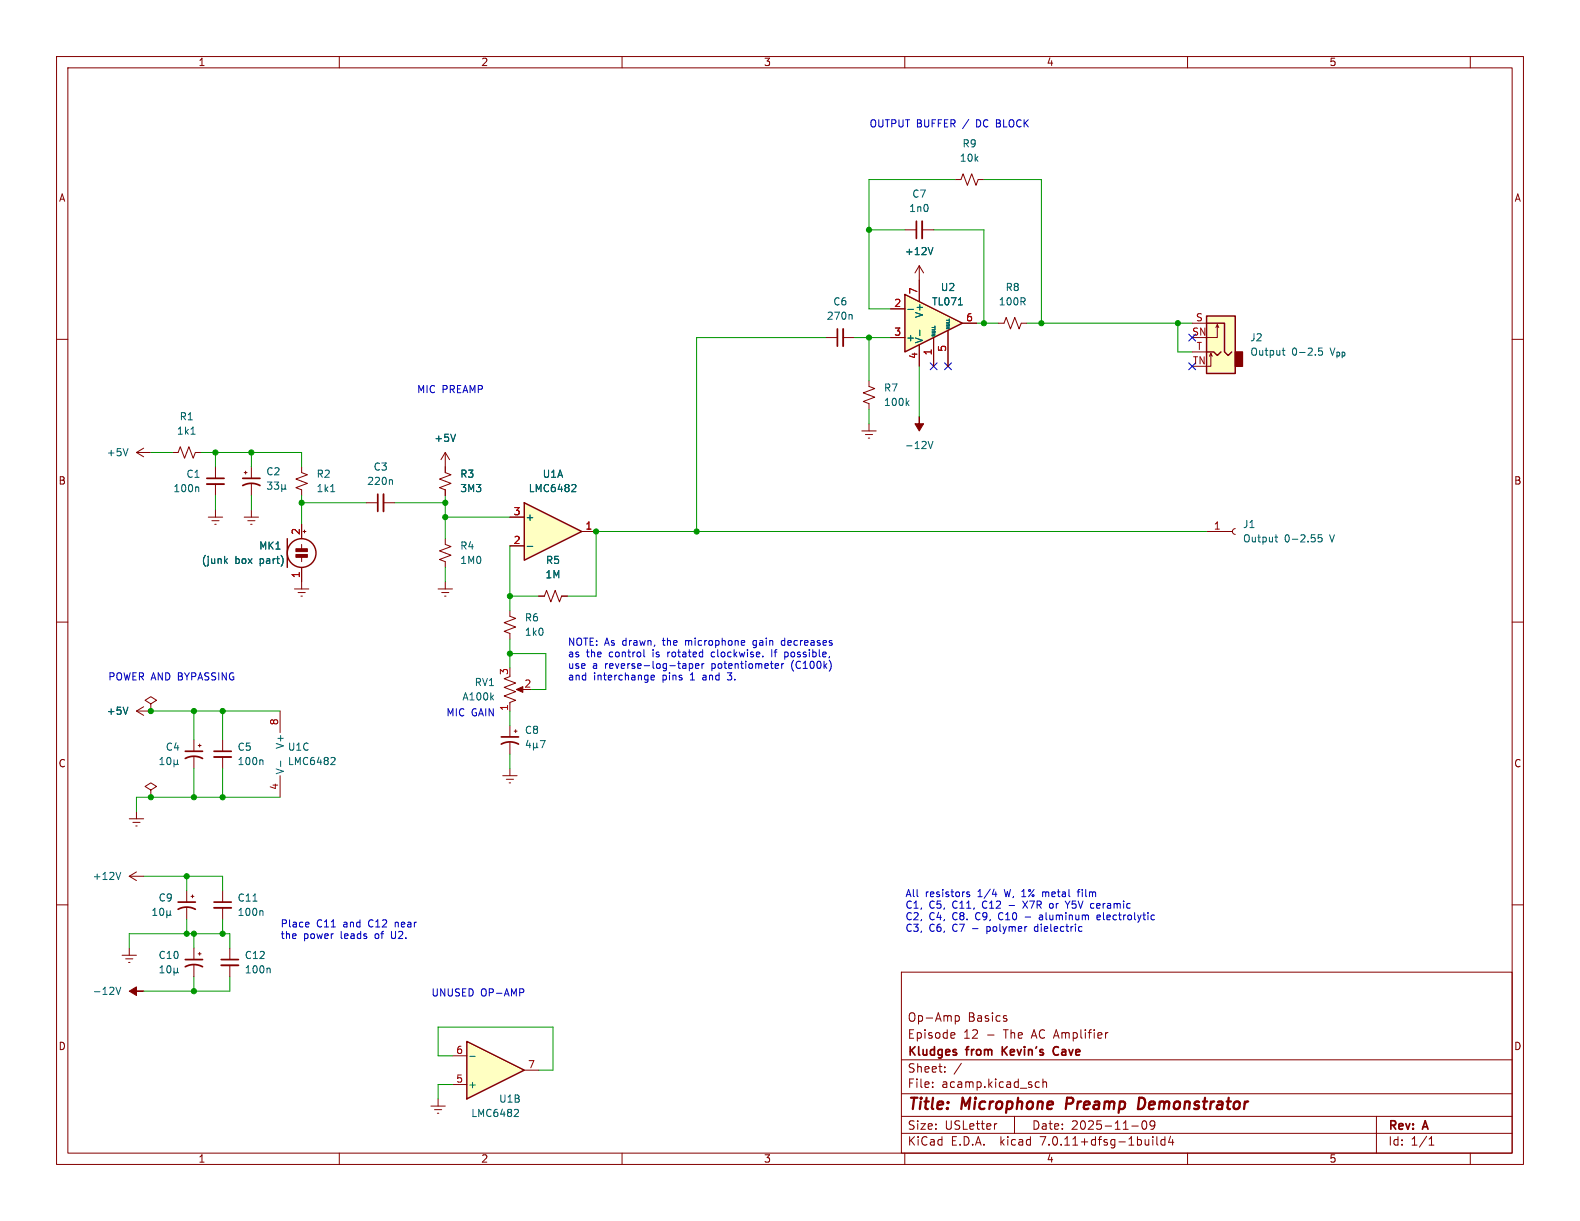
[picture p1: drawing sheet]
<svg xmlns="http://www.w3.org/2000/svg" width="279mm" height="216mm" viewBox="0 0 279 216" stroke-linecap="round" stroke-linejoin="round" font-family="sans-serif">
<g fill="none" stroke="#840000" stroke-width=".18">
<path d="M10 10h259.4v195.9h-259.4zM12 12h255.4v191.9h-255.4zM60 10v2M110 10v2M160 10v2M210 10v2M260 10v2M168.9 31.8h1l.4-1.1 .8 2.1 .7-2.1 .8 2.1 .4-1h1M10 60h2M160 40.6h2.1M163.1 40.6h2M267.4 60h2"/>
<path d="M25.4 79.2l-1.3 .8M24.1 80l1.3 .8M24.1 80h2.6M30.5 80h1l.4-1 .7 2 .8-2 .8 2 .3-1h1.1M36.8 91.4h2.6M37.5 92.1h1.2M38 92.7h.2M38.1 82.6v2M38.1 85.6v2M38.1 90.2v1.2M43.2 83.6h.5M43.2 91.4h2.5"/>
<path d="M43.4 83.3v.5M43.8 92.1h1.3M44.3 92.7h.3M44.4 82.6v2M44.4 85.6v2M44.4 90.2v1.2M53.3 82.6v1l1.1 .3-2.1 .8 2.1 .8-2.1 .7 1 .4v1M53.3 92.7v2.6M53.3 96.3v.7M53.3 98.6v.7M53.6 94h.5M53.8 93.7v.5"/>
<path d="M10 110h2M52.1 104.1h2.5M52.7 104.8h1.3M53.2 105.4h.3M53.3 100.3v3.8M90.2 119.6l-1 .4 2 .8-2 .7 2 .8-2 .8 2 .7-1 .4v1.5M267.4 110h2M34.3 130.8v2M34.3 133.9v2M35.1 131.8h.5M35.3 131.6v.5M39.4 130.8v2"/>
<path d="M39.4 133.9v2M49.5 125.7v3.8M49.5 137.2v3.8M88.9 137.2h2.5M89.5 137.8h1.3M90 138.4h.3M90.2 128.3v2M90.2 131.3v2.1M90.2 135.9v1.3M90.9 129.3h.5M91.2 129v.5M91.7 121.9h1"/>
<path d="M10 160h2M22.9 154.9l1.2 .8M22.9 154.9h2.5M24.1 154.2l-1.2 .7M33 157.5v2M33.8 158.5h.5M34 158.2v.6M267.4 160h2M33 160.5v2.1M159.4 171.9h108v32h-108zM168.9 179.6v1.5M168.9 179.7l.5-.1 .2 .3v.4l-.1 .2h-.6"/>
<path d="M177.9 179.6l.1 .1M159.4 197.4h108M159.4 193.4h108M159.4 187.4h108M164.9 192.1v.2M164.9 191.4v.1M167.1 189.4v.2M167.1 188.7v.1M168.4 182.6l.4 .1 .1 .2-.8 .2M168.8 183.5l-.4 .1M170 188l-1.3 1.9M176.3 198.7l-.3 .1"/>
<path d="M177.9 180.1l.2 .2-.2 .3M179.4 197.4v3M183.2 192.2h.6M183.2 191.4h.6M184.4 191.4l.2-.1 .4 .1 .1 .9M184.4 190.8v1.5M195.9 182.6l-.3 .1M200.1 199.1h1.2M202.1 198.3l.2-.1a.81 .81 0 0 1 .6 .6 .81 .81 0 0 1-.3 .8l-.2 .1a.81 .81 0 0 1-.3-1.4zM204.2 198.8l-.3 .3h-.3l-.2-.3 .1-.5 .4-.1 .2 .1a.99 .99 0 0 1-.3 1.4h-.3M243.4 197.4v6.5M60 203.9v2"/>
<path d="M110 203.9v2M159.4 200.4h108M160 203.9v2M203.9 201v.1M203.9 201.5v1M204.6 201v1.3l.2 .2M206 201.6l-.4-.1-.3 .3v.4l.1 .2h.6M206 201v1.5M207 200.9l-.4 1.1h1M207.4 201.5v1M210 203.9v2M252.7 202.5h.9"/>
<path d="M252.7 201.4l.4-.4v1.5M260 203.9v2"/>
</g>
<path d="M188.7 194.1l-.2 2M202.2 194.2l-.7-.1-.3 2h.5l.5-.3" fill="none" stroke="#840000" stroke-width=".4"/>
<g fill="none" stroke="#840000" stroke-width=".3">
<path d="M162.1 39.1v3.1M36.6 84.6h3M42.9 85.9a3.2 3.2 0 0 1 3.1 0M42.9 84.6h3.1M32.8 134.1a3.2 3.2 0 0 1 3 0M32.8 132.8h3M37.8 132.8h3.1M88.6 131.6a3.2 3.2 0 0 1 3.1 0M88.6 130.3h3.1M31.5 159.5h3M31.5 160.8a3.2 3.2 0 0 1 3 0M177.2 185.1v1.5"/>
<path d="M178.1 185.1l-.9 .8M187.1 185.1a.74 .74 0 0 0-.9 .6 .74 .74 0 0 0 .5 .9l.4-.1"/>
</g>
<path d="M163.1 39.1v3.1M36.6 85.6h3M37.8 133.9h3.1" fill="none" stroke="#840000" stroke-width=".33"/>
<g fill="none" stroke="#006464" stroke-width=".18">
<path d="M22.6 79.3l-.4 1.3M33.8 76.8h.7M35 86.1l.1 .2v.6M39.8 99.2l.4 .4M40.2 98.8l-.5 .5M47.3 85.2h.8l-.5 .5 .4 .1v.6l-.2 .1-.5-.1M48.5 85.2h.8l-.4 .5 .3 .1v.6l-.2 .1-.5-.1M49.8 86.3l.2 .2h.2l.2-.2M49.8 85.7v1.2M50.4 86.3l.2 .2M50.4 85.7v.6M58.5 86.9h.7"/>
<path d="M28.3 135.2h.7M28.3 134.3l.4-.4v1.3M29.7 134l.1-.1a.68 .68 0 0 1 .4 .7 .68 .68 0 0 1-.4 .6 .84 .84 0 0 1-.1-1.2zM30.8 135l.2 .2h.2l.2-.2M30.8 134.4v1.2M31.4 135l.2 .2M31.4 134.4v.6M46.3 134.4l.2 .1v.7M49.6 134.6v.9M58.7 133.9l.4 .1 .2 .3-.8 .9h.8M93.4 130.9l-.3 .9h.7M93.7 131.4v.8"/>
<path d="M94.3 131.4v1.3M94.3 132l.2 .2h.3l.1-.2M94.9 132l.2 .2M94.9 131.4v.6M95.5 131h.9l-.6 1.2M21.4 154.2l-.5 1.3M27 161.9h.7M27 161l.4-.4v1.3M28.4 160.7l.1-.1a.68 .68 0 0 1 .5 .6 .68 .68 0 0 1-.5 .7 .84 .84 0 0 1-.1-1.2zM29.5 161.7l.2 .2h.2l.2-.2M29.5 161v1.3M30.1 161.7l.2 .2"/>
<path d="M30.1 161v.7"/>
</g>
<g fill="#840000" stroke="#840000" stroke-width=".18">
<path d="M91.3 121.9l1.2-.5v1z"/>
<path d="M52.3 98h2.1v.6h-2.1z"/>
<path d="M52.3 97h2.1v.5h-2.1z"/>
</g>
<g fill="none" stroke="#840000" stroke-width=".25">
<path d="M50.8 95.3v5"/>
<circle cx="53.3" cy="97.8" r="2.54"/>
</g>
<path d="M82.5 184.2l10.2 5-10.2 5.1z" fill="#ffffc2"/>
<path d="M213.4 55.9h5v10.1h-5zM213.4 57.2h3.1v5l.7 .7 .6-.7M213.4 62.2h1.2l.7 .7 .6-.7M82.5 184.2l10.2 5-10.2 5.1z" fill="none" stroke="#840000" stroke-width=".25"/>
<g fill="none" stroke="#840000" stroke-width=".18">
<path d="M162.6 47l-.8 1.3M162.6 47v2.5M162.6 47l.7 1.3M210.8 57.2h2.6M215.3 57.4l-.3 .5M215.5 57.9l-.2-.5v2.3h-1.9M152.4 76.2h2.5M153 76.8h1.3M153.5 77.5h.3M153.7 67.3v1l1 .4-2 .8 2 .7-2 .8 1 .4v1M153.7 74.9v1.3M210.8 62.2h2.6"/>
<path d="M214.1 62.5l-.2 .5M214.4 63l-.3-.5v2.3h-.7M64.8 88.9h2M67.8 88.9h2M78.7 80v3.6l1.1 .3-2.1 .8 2.1 .8-2.1 .7 1 .4v1M78.7 80l-.7 1.3M78.7 80l.8 1.3M213.4 94h4.5M218.4 93.5l-.3 .1-.2 .4 .2 .3 .3 .2M77.5 104.1h2.5M78.1 104.8h1.3M78.6 105.4h.3"/>
<path d="M78.7 102.9v1.2M90.2 108v1l1 .3-2 .8 2 .8-2 .7 1 .4v1M24.1 125.7l1.3 .8M24.1 125.7h2.6M25.4 125l-1.3 .7M26.7 124.5l1-.7-1-.6-1 .6 1 .7v1.2M26.7 125.7h.1M26.7 139.7l1-.6-1-.7-1 .7 1 .6v1.3M22.9 144.8h2.5M23.5 145.4h1.3M24 146.1h.3M24.1 143.5v1.3"/>
<path d="M26.7 141h.1M40.6 167.6v2.1M40.6 170.7v2M76.2 195.6h2.5M76.8 196.2h1.3M77.3 196.9h.3M77.5 194.3v1.3M80 191.8h2.5M80 186.7h2.5M92.7 189.2h2.5"/>
</g>
<g fill="none" stroke="#006464" stroke-width=".18">
<path d="M165 43.8l-.4 1.2M80.6 76.8l-.5 1.2M160.4 71.2l.3 .5M160.7 70.9l-.4 .4M164.1 78l.5 1.3 .4-1.3M226.7 62h.5M226.9 61.5v1.1l.3 .2M233.8 61.5h-.6v.6l.1-.1 .5 .1 .1 .2-.1 .4-.2 .1-.4-.1M69.2 84.8l.2 .2v.7M225.4 95h.5M225.6 94.6v1l.3 .2M233.7 94.6h-.6v.6l.1-.2 .5 .1 .1 .2-.1 .4-.2 .1-.4-.1"/>
<path d="M22.6 125l-.4 1.3M47.6 171.2l.2 .2v.6M83.1 186.8h.9M91.1 196.2h.5l.1 .3-.8 .9h.8"/>
</g>
<path d="M162.6 73.7v1.2h.7l-.7 1.3-.8-1.3h.8z" fill="#840000" stroke="#840000" stroke-width=".18"/>
<path d="M67.8 87.4v3M39.1 170.7h3.1" fill="none" stroke="#840000" stroke-width=".33"/>
<path d="M66.8 87.4v3M39.1 169.7h3.1" fill="none" stroke="#840000" stroke-width=".3"/>
<path d="M213.4 55.9h5v10.1h-5z" fill="#ffffc2" stroke="#ffffc2" stroke-width=".18"/>
<path d="M218.4 62.2h1.3v2.6h-1.3z" fill="#840000" stroke="#840000" stroke-width=".25"/>
<path d="M160 52.1l10.2 5.1-10.2 5z" fill="#ffffc2"/>
<path d="M160 52.1l10.2 5.1-10.2 5z" fill="none" stroke="#840000" stroke-width=".25"/>
<g fill="none" stroke="#840000" stroke-width=".18">
<path d="M146 59.7h2.1M149.1 59.7h2M157.5 54.6h2.5M157.5 59.7h2.5M162.6 49.5v3.8M165.1 59.7v5.1M167.6 58.4v6.4M170.2 57.2h2.5M176.5 57.2h1l.4-1.1 .8 2.1 .8-2.1 .7 2.1 .4-1h1M162.6 61v3.8M78.7 95.3v1l1.1 .3-2.1 .8 2.1 .8-2.1 .7 1 .4v1M39.4 157.5v2"/>
<path d="M21.6 168.9h2.5M22.2 169.5h1.3M22.7 170.2h.3M22.9 167.6v1.3M34.3 167.6v2.1M34.3 170.7v2M35.1 168.7h.5M35.3 168.4v.5M39.4 160.5v2.1"/>
</g>
<g fill="none" stroke="#006464" stroke-width=".18">
<path d="M150.5 55.6l.2 .2v.7M160.5 54.7h1M162.7 58.4v.9M169.5 53.9h.7M44.7 159.3h.8M20.5 174.6l.4 1.2 .5-1.2M28.3 172h.7M28.3 171.1l.4-.3v1.2M29.7 170.8h.1a.68 .68 0 0 1 .4 .6 .68 .68 0 0 1-.4 .6 .84 .84 0 0 1-.1-1.2zM30.8 171.8l.2 .2h.2l.2-.2M30.8 171.2v1.3M31.4 171.8l.2 .2"/>
<path d="M31.4 171.2v.6M46.3 161l.2 .2v.7"/>
</g>
<path d="M149.1 58.2v3M37.8 160.5h3.1" fill="none" stroke="#840000" stroke-width=".33"/>
<path d="M148.1 58.2v3M37.8 159.5h3.1M32.8 170.9a3.2 3.2 0 0 1 3 0M32.8 169.7h3" fill="none" stroke="#840000" stroke-width=".3"/>
<path d="M22.9 175.3l1.2-.8v.8h1.3h-1.3v.7z" fill="#840000" stroke="#840000" stroke-width=".18"/>
<path d="M92.7 88.9l10.2 5.1-10.2 5.1z" fill="#ffffc2"/>
<path d="M92.7 88.9l10.2 5.1-10.2 5.1z" fill="none" stroke="#840000" stroke-width=".25"/>
<g fill="none" stroke="#840000" stroke-width=".18">
<path d="M157.5 54.6h2.5M157.5 59.7h2.5M162.6 49.5v3.8M165.1 59.7v5.1M167.6 58.4v6.4M170.2 57.2h2.5M162.6 61v3.8M53.3 92.7v2.6M78.7 82.6v1M78.7 86.6v1M90.2 96.5h2.5M90.2 91.4h2.5"/>
<path d="M102.9 94h2.5M53.3 100.3v2.6M95.2 105.4h1.1l.3-1 .8 2 .8-2 .7 2 .4-1h1M26.7 125.7h.1"/>
</g>
<path d="M160.5 54.7h1M162.7 58.4v.9M165 43.8l-.4 1.2M169.5 53.9h.7M80.6 76.8l-.5 1.2M39.8 99.2l.4 .4M40.2 98.8l-.5 .5M93.2 96.6h1M101.3 85.7h.4l.1 .3-.7 .9h.7M22.6 125l-.4 1.3" fill="none" stroke="#006464" stroke-width=".18"/>
<g fill="none" stroke="#0000c2" stroke-width=".18">
<path d="M113.9 114.9v1.1l.1 .1M115.1 119.8l.6-.1v-.2l-.4-.1-.2 .2 .1 .6h.5M121.1 117.3l.2 .2v.7M121.3 117.6l-.4 .1M121.3 118.1l-.4 .1M121.9 117.4l.4-.1 .2 .3-.1 .5h-.5M121.9 117.3v1.3M123 117.8l.6-.2-.1-.2-.3-.1-.2 .2v.6h.5M124.1 117.3v.9M124.5 117.3l-.4 .3M126 115.3l-.2 .2v.4l.2 .2M131.3 113.3h.3l.1 .3-.6 .1"/>
<path d="M131.6 114l-.3 .1M133.4 113.3l-.3 .2v.4l.3 .2M136.5 114.9v1.2M137.5 117.3l.2 .3-.6 .2M137.6 118.1l-.1 .1M138.2 117.3v.9M138.6 117.3l-.4 .3M138.7 113.3h-.4l-.1 .2v.5l.5 .1M138.8 115.4l.3-.1 .2 .1M139.3 116l-.2 .1h-.3M128.6 120.1l.2 .1M171.4 157.8l-.3-.1-.2 .2 .1 .2 .4 .1v.3h-.5"/>
<path d="M175.5 158.1h.8M176.1 157.7v.9M180.9 159.3l.8 1.3M181.7 159.3l-.8 1.3M184.4 157.7v.9M184.6 157.7l-.2 .1M186 159.8h-.3l-.1 .2M188.4 159.3l.4 .7M188.8 160v.6M189.2 159.3l-.4 .7M190.5 157.7h.5M191 157.3l-.3 .2v1.1"/>
<path d="M54.5 163.1l.1 .3-.6 .1M54.6 163.9h-.1M92.5 174.9l.1 .2-.1 .4M181.3 162.2h1M183 163.9l-.1 .2 .1 .5M184.2 161.8l-.4 .1M184.3 162.2h-.4l-.1 .1v.3h.5M185.6 160.4l.1 .1 .3 .1M191 163.8l.3 .1M191.3 164.6l-.3 .1M194.5 161.9l-.3-.1-.2 .2v.6h.5M194.6 162.1l-.6 .1"/>
<path d="M203.8 161.8l.3 .1M204.1 162.6h-.3"/>
</g>
<g fill="none" stroke="#009600" stroke-width=".18">
<path d="M168.9 31.8h-15.2v22.8h3.8M174 31.8h10.1v25.4M146 59.7h-22.8v34.3M151.1 59.7h6.4M153.7 40.6h6.3M153.7 59.7v7.6M165.1 40.6h8.9v16.6M172.7 57.2h3.8M181.6 57.2h29.2M208.3 57.2v5h2.5M153.7 72.4v2.5M162.6 64.8v8.9"/>
<path d="M26.7 80h3.8M35.6 80h17.7v2.6M38.1 80v2.6M38.1 87.6v2.6M44.4 80v2.6M44.4 87.6v2.6M53.3 87.6v5.1M53.3 88.9h11.5M69.8 88.9h8.9M78.7 87.6v7.7M78.7 91.4h11.5M90.2 96.5v11.5"/>
<path d="M213.4 94h-108v11.4h-5.1M78.7 100.3v2.6M90.2 115.6h6.3v6.3h-2.5M90.2 113v5.1M90.2 105.4h5M26.7 125.7h22.8M34.3 125.7v5.1M34.3 135.9v5.1M39.4 125.7v5.1M39.4 135.9v5.1M90.2 125.7v2.6M90.2 133.4v2.5"/>
<path d="M25.4 154.9h14v2.6M33 154.9v2.6M49.5 141h-25.4v2.5M22.9 167.6v-2.5h17.7v2.5M33 162.6v2.5M34.3 165.1v2.5M34.3 172.7v2.6M39.4 162.6v2.5M40.6 172.7v2.6h-15.2M80 186.7h-2.5v-5.1h20.3v7.6h-2.6M80 191.8h-2.5v2.5"/>
</g>
<path d="M210.2 59.1l1.2 1.2M211.4 59.1l-1.2 1.2M164.5 64.2l1.2 1.2M165.7 64.2l-1.2 1.2M167 64.2l1.2 1.2M168.2 64.2l-1.2 1.2M210.2 64.2l1.2 1.2M211.4 64.2l-1.2 1.2" fill="none" stroke="#000084" stroke-width=".18"/>
<g fill="#009600" stroke="#009600" stroke-width=".18">
<circle cx="90.2" cy="115.6" r=".46"/>
<circle cx="78.7" cy="88.9" r=".46"/>
<circle cx="78.7" cy="91.4" r=".46"/>
<circle cx="90.2" cy="105.4" r=".46"/>
<circle cx="44.4" cy="80" r=".46"/>
<circle cx="38.1" cy="80" r=".46"/>
<circle cx="53.3" cy="88.9" r=".46"/>
<circle cx="26.7" cy="125.7" r=".46"/>
<circle cx="34.3" cy="125.7" r=".46"/>
<circle cx="39.4" cy="125.7" r=".46"/>
<circle cx="26.7" cy="141" r=".46"/>
<circle cx="34.3" cy="141" r=".46"/>
<circle cx="39.4" cy="141" r=".46"/>
<circle cx="153.7" cy="40.6" r=".46"/>
<circle cx="153.7" cy="59.7" r=".46"/>
<circle cx="174" cy="57.2" r=".46"/>
<circle cx="184.1" cy="57.2" r=".46"/>
<circle cx="208.3" cy="57.2" r=".46"/>
<circle cx="105.4" cy="94" r=".46"/>
<circle cx="123.2" cy="94" r=".46"/>
<circle cx="33" cy="154.9" r=".46"/>
<circle cx="34.3" cy="175.3" r=".46"/>
<circle cx="39.4" cy="165.1" r=".46"/>
<circle cx="33" cy="165.1" r=".46"/>
<circle cx="34.3" cy="165.1" r=".46"/>
</g>
<g font-size="2.8" fill="#840000">
<text x="160.4" y="196.8">Title:</text>
<text x="170.1" y="196.8">Microphone</text>
<text x="189.3" y="196.8">Preamp</text>
<text x="202.9" y="196.8">Demonstrator</text>
</g>
<g font-size="2.1" fill="#840000">
<text x="160.4" y="183.9">Episode</text>
<text x="160.4" y="180.9">Op-Amp</text>
<text x="170.3" y="183.9">12</text>
<text x="171.1" y="180.9">Basics</text>
<text x="174.5" y="183.9">-</text>
<text x="177.7" y="183.9">The</text>
<text x="182.7" y="183.9">AC Amplifier</text>
<text x="160.4" y="189.9">Sheet:</text>
<text x="160.4" y="187.1">Kludges</text>
<text x="171" y="187.1">from</text>
<text x="177.9" y="187.1">Kevin's</text>
<text x="187.6" y="187.1">Cave</text>
<text x="160.4" y="192.6">File:</text>
<text x="166.5" y="192.6">acamp.kicad_sch</text>
<text x="160.4" y="202.8">KiCad</text>
<text x="160.4" y="200">Size:</text>
<text x="167.1" y="200">USLetter</text>
<text x="168.1" y="202.8">E.D.A.</text>
<text x="177" y="202.8">kicad</text>
<text x="182.4" y="200">Date:</text>
<text x="184.2" y="202.8">7.0.11+dfsg-1build4</text>
<text x="189.4" y="200">2025-11-09</text>
<text x="245.4" y="200.2">Rev:</text>
<text x="245.4" y="202.8">Id:</text>
<text x="249.5" y="202.8">1/1</text>
<text x="251.8" y="200.2">A</text>
</g>
<g font-size="1.8" fill="#840000">
<text x="35" y="11.9">1</text>
<text x="85" y="11.9">2</text>
<text x="135" y="11.9">3</text>
<text x="185" y="11.9">4</text>
<text x="235" y="11.9">5</text>
<text x="10.3" y="35.9">A</text>
<text x="267.7" y="35.9">A</text>
<text x="10.3" y="85.9">B</text>
<text x="267.7" y="85.9">B</text>
<text x="10.3" y="135.9">C</text>
<text x="267.7" y="135.9">C</text>
<text x="10.3" y="185.9">D</text>
<text x="267.7" y="185.9">D</text>
<text x="35" y="205.8">1</text>
<text x="85" y="205.8">2</text>
<text x="135" y="205.8">3</text>
<text x="185" y="205.8">4</text>
<text x="235" y="205.8">5</text>
</g>
<g font-size="1.8" fill="#0000c2">
<text x="153.7" y="22.6">OUTPUT BUFFER</text>
<text x="170.4" y="22.6">/</text>
<text x="172.9" y="22.6">DC BLOCK</text>
<text x="73.7" y="69.6">MIC</text>
<text x="78.2" y="69.6">PREAMP</text>
<text x="100.3" y="114.3">NOTE: As drawn,</text>
<text x="100.3" y="116.3">as</text>
<text x="100.3" y="118.4">use</text>
<text x="103.7" y="116.3">the</text>
<text x="104.8" y="118.4">a</text>
<text x="107.1" y="118.4">reverse-log-taper</text>
<text x="107.8" y="116.3">control</text>
<text x="115.7" y="116.3">is</text>
<text x="117.5" y="114.3">the</text>
<text x="118.5" y="116.3">rotated</text>
<text x="121.6" y="114.3">microphone</text>
<text x="126.1" y="118.4">potentiometer</text>
<text x="126.4" y="116.3">clockwise.</text>
<text x="133.8" y="114.3">gain</text>
<text x="137.3" y="116.3">If</text>
<text x="139" y="114.3">decreases</text>
<text x="139.8" y="116.3">possible,</text>
<text x="140.4" y="118.4">(C100k)</text>
<text x="19" y="120.4">POWER AND BYPASSING</text>
<text x="100.3" y="120.4">and</text>
<text x="104.9" y="120.4">interchange</text>
<text x="117.2" y="120.4">pins</text>
<text x="122.3" y="120.4">1</text>
<text x="124.7" y="120.4">and</text>
<text x="129.3" y="120.4">3.</text>
<text x="78.8" y="126.8">MIC</text>
<text x="83.3" y="126.8">GAIN</text>
<text x="160" y="158.7">All</text>
<text x="160" y="160.8">C1,</text>
<text x="163.6" y="158.7">resistors</text>
<text x="164.3" y="160.8">C5,</text>
<text x="168.5" y="160.8">C11,</text>
<text x="173" y="158.7">1/4</text>
<text x="174" y="160.8">C12</text>
<text x="177.9" y="158.7">W, 1%</text>
<text x="178.9" y="160.8">-</text>
<text x="181.6" y="160.8">X7R</text>
<text x="185" y="158.7">metal</text>
<text x="186.5" y="160.8">or</text>
<text x="189.6" y="160.8">Y5V ceramic</text>
<text x="191.5" y="158.7">film</text>
<text x="49.5" y="164.1">Place</text>
<text x="49.5" y="166.1">the</text>
<text x="53.7" y="166.1">power</text>
<text x="56" y="164.1">C11</text>
<text x="60.3" y="166.1">leads</text>
<text x="60.8" y="164.1">and</text>
<text x="65.4" y="164.1">C12</text>
<text x="66.6" y="166.1">of</text>
<text x="69.6" y="166.1">U2.</text>
<text x="70.3" y="164.1">near</text>
<text x="160" y="162.8">C2,</text>
<text x="160" y="164.9">C3,</text>
<text x="164.3" y="162.8">C4,</text>
<text x="164.3" y="164.9">C6,</text>
<text x="168.5" y="162.8">C8.</text>
<text x="168.5" y="164.9">C7</text>
<text x="172.2" y="164.9">-</text>
<text x="172.8" y="162.8">C9,</text>
<text x="174.9" y="164.9">polymer</text>
<text x="177" y="162.8">C10</text>
<text x="183.6" y="164.9">dielectric</text>
<text x="184.6" y="162.8">aluminum</text>
<text x="195.1" y="162.8">electrolytic</text>
<text x="76.2" y="176.3">UNUSED</text>
<text x="85" y="176.3">OP-AMP</text>
</g>
<g font-size="1.8" fill="#006464">
<text x="169.6" y="28.8">10k</text>
<text x="170.1" y="26.3">R9</text>
<text x="161.2" y="35.2">C7</text>
<text x="160.7" y="37.7">1n0</text>
<text x="159.9" y="45.3">+12V</text>
<text x="166.3" y="51.7">U2</text>
<text x="177.7" y="51.7">R8</text>
<text x="146.1" y="56.7">270n</text>
<text x="147.3" y="54.2">C6</text>
<text x="163.4" y="56.3" transform="rotate(-90 163.4 56.3)">V+</text>
<text x="164.7" y="54.2">TL071</text>
<text x="176.5" y="54.2">100R</text>
<text x="160.1" y="60.6">+</text>
<text x="163.4" y="60.8" transform="rotate(-90 163.4 60.8)">V-</text>
<text x="221" y="60.6">J2</text>
<text x="221" y="63.1">Output</text>
<text x="228.4" y="63.1">0-2.5</text>
<text x="235.4" y="63.1">V_{pp}</text>
<text x="156.2" y="69.4">R7</text>
<text x="156.2" y="72">100k</text>
<text x="31.2" y="77.1">1k1</text>
<text x="31.7" y="74.5">R1</text>
<text x="18.8" y="80.9">+5V</text>
<text x="66" y="83.4">C3</text>
<text x="76.7" y="78.3">+5V</text>
<text x="159.9" y="79.6">-12V</text>
<text x="30.6" y="87.2">100n</text>
<text x="32.9" y="84.7">C1</text>
<text x="47" y="84.3">C2</text>
<text x="55.9" y="84.7">R2</text>
<text x="55.9" y="87.2">1k1</text>
<text x="64.8" y="86">220n</text>
<text x="81.3" y="84.7">R3</text>
<text x="81.3" y="87.2">3M3</text>
<text x="93.4" y="87.2">LMC6482</text>
<text x="95.9" y="84.7">U1A</text>
<text x="92.8" y="92.3">+</text>
<text x="219.7" y="93.6">J1</text>
<text x="35.6" y="99.9">(junk</text>
<text x="41.5" y="99.9">box</text>
<text x="45.7" y="97.4">MK1</text>
<text x="46" y="99.9">part)</text>
<text x="81.3" y="97.4">R4</text>
<text x="81.3" y="99.9">1M0</text>
<text x="96.4" y="99.9">R5</text>
<text x="219.7" y="96.1">Output</text>
<text x="227.1" y="96.1">0-2.55</text>
<text x="235.3" y="96.1">V</text>
<text x="96.4" y="102.5">1M</text>
<text x="92.7" y="110.1">R6</text>
<text x="92.7" y="112.6">1k0</text>
<text x="81.7" y="124.1">A100k</text>
<text x="83.8" y="121.5">RV1</text>
<text x="18.8" y="126.6">+5V</text>
<text x="92.7" y="130">C8</text>
<text x="29.2" y="132.9">C4</text>
<text x="41.9" y="132.9">C5</text>
<text x="41.9" y="135.5">100n</text>
<text x="50.4" y="137" transform="rotate(-90 50.4 137)">V-</text>
<text x="50.4" y="132.5" transform="rotate(-90 50.4 132.5)">V+</text>
<text x="50.8" y="135.5">LMC6482</text>
<text x="50.8" y="132.9">U1C</text>
<text x="16.3" y="155.8">+12V</text>
<text x="27.9" y="159.6">C9</text>
<text x="41.9" y="159.6">C11</text>
<text x="41.9" y="162.2">100n</text>
<text x="27.9" y="169.8">C10</text>
<text x="43.2" y="172.3">100n</text>
<text x="43.2" y="169.8">C12</text>
<text x="16.3" y="176.1">-12V</text>
<text x="82.7" y="192.6">+</text>
<text x="83.2" y="197.7">LMC6482</text>
<text x="88.2" y="195.2">U1B</text>
</g>
<g font-size="1.8" fill="#a90000">
<text x="162.3" y="52.1" transform="rotate(-90 162.3 52.1)">7</text>
<text x="158" y="54.4">2</text>
<text x="158" y="59.4">3</text>
<text x="170.7" y="56.9">6</text>
<text x="210.7" y="59.4">SN</text>
<text x="211.4" y="56.9">S</text>
<text x="162.3" y="63.6" transform="rotate(-90 162.3 63.6)">4</text>
<text x="164.8" y="62.9" transform="rotate(-90 164.8 62.9)">1</text>
<text x="167.4" y="62.3" transform="rotate(-90 167.4 62.3)">5</text>
<text x="210.8" y="64.5">TN</text>
<text x="211.5" y="62">T</text>
<text x="53.1" y="94.7" transform="rotate(-90 53.1 94.7)">2</text>
<text x="90.7" y="91.2">3</text>
<text x="103.4" y="93.7">1</text>
<text x="214.6" y="93.7">1</text>
<text x="90.7" y="96.3">2</text>
<text x="53.1" y="102.3" transform="rotate(-90 53.1 102.3)">1</text>
<text x="89.9" y="119.5" transform="rotate(-90 89.9 119.5)">3</text>
<text x="89.9" y="125.8" transform="rotate(-90 89.9 125.8)">1</text>
<text x="92.6" y="121.7">2</text>
<text x="49.3" y="128.3" transform="rotate(-90 49.3 128.3)">8</text>
<text x="49.3" y="139.8" transform="rotate(-90 49.3 139.8)">4</text>
<text x="80.6" y="191.5">5</text>
<text x="80.6" y="186.4">6</text>
<text x="93.3" y="189">7</text>
</g>
<g font-size=".7" fill="#006464">
<text x="165.5" y="59.6" transform="rotate(-90 165.5 59.6)">NULL</text>
<text x="168" y="58.3" transform="rotate(-90 168 58.3)">NULL</text>
</g>
</svg>
